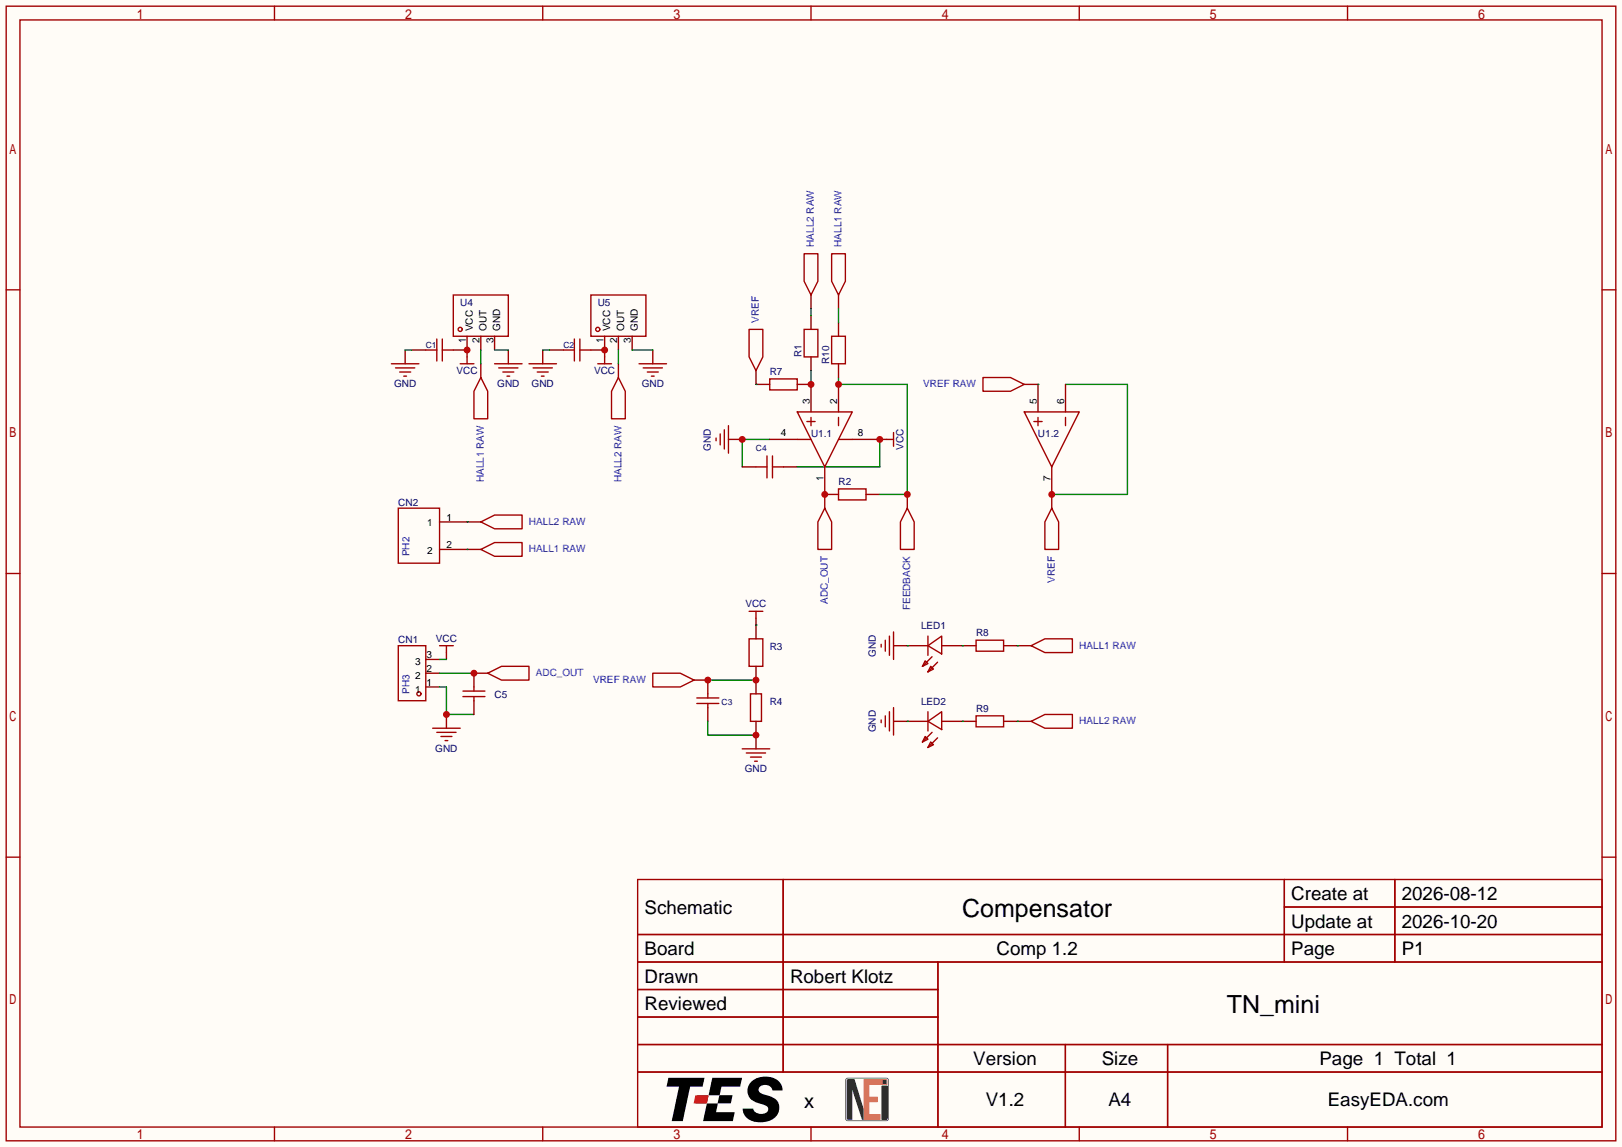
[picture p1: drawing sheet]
<svg xmlns="http://www.w3.org/2000/svg" width="299mm" height="212mm" viewBox="0 0 299 212" stroke-linecap="round" stroke-linejoin="round" font-family="sans-serif">
<path d="M0 0h299.5v211.8h-299.5z" fill="#fffcf7"/>
<g fill="none" stroke="#a10000" stroke-width=".25">
<path d="M1.1 1.1h297.2v209.6h-297.2zM3.7 3.7h292.1v204.5h-292.1zM50.7 1.1v2.6M100.2 1.1v2.6M149.7 1.1v2.6M199.3 1.1v2.6M248.8 1.1v2.6M1.1 53.5h2.6M295.8 53.5h2.5M1.1 105.9h2.6M295.8 105.9h2.5M1.1 158.3h2.6"/>
<path d="M295.8 158.3h2.5M117.7 162.4h178.1v45.8h-178.1zM117.7 172.6h178.1M117.7 177.7h178.1M144.6 162.4v35.6M173.2 177.7v30.5M237.1 162.4v15.3M237.1 167.5h58.7M257.5 162.4v15.3M117.7 182.8h55.5M117.7 192.9h178.1M117.7 187.8h55.5"/>
<path d="M117.7 198h178.1M196.7 192.9v15.3M215.6 192.9v15.3M50.7 208.2v2.5M100.2 208.2v2.5M149.7 208.2v2.5M199.3 208.2v2.5M248.8 208.2v2.5"/>
</g>
<path d="M123.4 199.1h6.7l-.4 1.6h-2.3l-1.3 6.4h-2.1l1.4-6.4h-2.3zM132.8 202.3h2.5l-.4 1.5h-2.4zM131.5 199.1h5.5l-.3 1.6h-3.5l-.3 1.6h-4.2l-.3 1.5h4.1l-.3 1.6h3.5l-.4 1.7h-5.5zM138.6 199.9a3.8 3.8 0 0 1 5.6 .3l.3 1.2h-1.9a1.35 1.35 0 0 0-1.2-1 1.35 1.35 0 0 0-1.4 .8l.1 .4 .4 .3 1.4 .5a2.35 2.35 0 0 1 2 2.2 2.35 2.35 0 0 1-1.9 2.4 4 4 0 0 1-4.5-1l-.4-1.3h2a1.58 1.58 0 0 0 2.7 .4v-.5l-.2-.3-1.7-.6a2.28 2.28 0 0 1-1.3-3.8z" fill="#000"/>
<path d="M128.4 202.3h2.4l-.3 1.5h-2.4z" fill="#d9291c"/>
<path d="M156.3 199.1l-.2 .3v7.5l.4 .2 7.4-.1 .2-.3-.1-7.4-.3-.2zM156.4 199.2h7.2l.3 .1 .1 7.3-.2 .3h-7.3l-.3-.1v-7.3zM162.8 200.5v6.3h.8l.2-.3v-6z" fill="#2e2e2e"/>
<path d="M162.8 200.5h1v6l-.2 .3h-.8z" fill="#000"/>
<g fill="#2e2e2e">
<path d="M156.5 199.3h1.3l1.7 5.6v-5.6v7.5h-.3l-1.8-5.5v5.5h-.8l-.2-.1-.1-7.1z"/>
<path d="M162.8 200.5h1v6l-.2 .3h-.8z"/>
<path d="M162.9 199.4l.8 .1v.7h-.8z"/>
</g>
<path d="M159.5 199.3h4.1l.2 .1v1h-3.3v2.2h1.6v1h-1.6v2.2h2.1v1h-3.1zM162.9 199.4v.8h.8v-.7z" fill="#f57a21"/>
<g fill="none" stroke="#a10000" stroke-width=".25">
<path d="M72.3 67.2h5M73 67.9h3.6M73.8 68.7h2M74.5 69.5h.6M78.6 64.6h2M80.6 62.6v4.1M81.7 62.6v4.1M81.7 64.6h2M85 67.2h2.5M86.2 65.9v1.3M91.3 67.2h5.1M92.1 67.9h3.5"/>
<path d="M92.8 68.7h2.1M93.6 69.5h.5M97.7 67.2h5M98.4 67.9h3.6M99.2 68.7h2M99.9 69.5h.6M104 64.6h2M106 62.6v4.1M107.1 64.6h2M107.1 62.6v4.1M110.4 67.2h2.5M111.6 65.9v1.3"/>
<path d="M118 67.2h5.1M118.7 67.9h3.6M119.5 68.7h2M120.3 69.5h.5M133.7 79.4v3.5M134.5 78.6v5.1M165 79.9v2.5M132.2 80.9v.5M133 80.1v2.1M163.7 81.2h1.3M73.5 119.3h5.1v10.1h-5.1zM81.2 119.3h2.5"/>
<path d="M82.4 119.3v1.2M138.3 112.9h2.5M139.6 112.9v1.3M162.7 119v.5M163.4 118.2v2.1M164.2 117.5v3.5M165 116.7v5.1M79.9 134.5h5.1M80.6 135.3h3.6M81.4 136h2M82.2 136.8h.5M137 138.3h5.1"/>
<path d="M137.8 139.1h3.6M138.6 139.8h2M162.7 133v.5M163.4 132.2v2M164.2 131.4v3.6M165 130.7v5.1M139.3 140.6h.5"/>
<circle cx="77.3" cy="128.1" r=".38"/>
</g>
<g fill="none" stroke="#870000" stroke-width=".25">
<path d="M74.8 64.6v2.6M76.1 64.6h2.5M83.7 64.6h2.5v1.3M93.9 64.6v2.6M100.2 64.6v2.6M101.5 64.6h2.5M109.1 64.6h2.5v1.3M120.5 64.6v2.6M134.5 81.2h2.5M162.4 81.2h1.3M139.6 114.2v1.2M165 119.3h2.5"/>
<path d="M78.6 126.9h2.6M78.6 124.3h2.6M78.6 121.8h2.6M82.4 120.5v1.3M82.4 132v2.5M139.6 135.8v2.5M165 133.2h2.5"/>
</g>
<path d="M74.8 64.6h1.3M86.2 64.6h.1M81.2 121.8h1.2M81.2 126.9h1.2v5.1h5.1" fill="none" stroke="#008700" stroke-width=".25"/>
<circle cx="82.4" cy="132" r=".63" fill="#c00"/>
<path d="M149.7 54.5v2.5M154.8 54.5v2.5M88.8 67.2v2.5M114.2 67.2v2.5M86.2 96.4h2.6M152.3 91.3v2.6M86.2 101.5h2.6M187.8 119.3h2.6M87.5 124.3h2.5M187.8 133.2h2.6" fill="none" stroke="#870000" stroke-width=".25"/>
<path d="M148.5 46.9h2.5v5l-1.3 2.6-1.2-2.6zM153.5 46.9h2.6v5l-1.3 2.6-1.3-2.6zM88.8 69.7l1.2 2.6v5h-2.5v-5zM114.2 69.7l1.2 2.6v5h-2.5v-5zM88.8 96.4l2.5-1.3h5.1v2.6h-5.1zM152.3 93.9l1.2 2.5v5.1h-2.5v-5.1zM88.8 101.5l2.5-1.3h5.1v2.5h-5.1zM190.4 119.3l2.5-1.3h5.1v2.5h-5.1zM90 124.3l2.6-1.2h5.1v2.5h-5.1zM190.4 133.2l2.5-1.2h5.1v2.5h-5.1z" fill="none" stroke="#a10000" stroke-width=".25"/>
<path d="M100.2 64.6h1.3M111.6 64.6h.1M142.1 81.2h-5.1v5M81.2 124.3h6.3" fill="none" stroke="#008700" stroke-width=".25"/>
<circle cx="137" cy="81.2" r=".63" fill="#c00"/>
<path d="M139.6 68.5v2.5h2.5M147.2 71h2.5M189.1 71h2.5M152.3 91.3h2.5M159.9 91.3h2.5M194.2 91.3v2.6M128.1 125.6h2.6v2.5M130.7 130.7v2.5M139.6 125.6v2.5M139.6 133.2v2.6" fill="none" stroke="#870000" stroke-width=".25"/>
<path d="M138.3 60.8h2.5v5.1l-1.2 2.6-1.3-2.6zM142.1 70h5.1v2h-5.1zM181.5 69.7h5.1l2.5 1.3-2.5 1.3h-5.1zM154.8 90.3h5.1v2h-5.1zM194.2 93.9l1.3 2.5v5.1h-2.6v-5.1zM120.5 124.3h5.1l2.5 1.3-2.5 1.3h-5.1zM128.7 129.9h4M128.7 128.9h4M138.6 128.1h2v5.1h-2z" fill="none" stroke="#a10000" stroke-width=".25"/>
<path d="M154.8 69.7v1.3h12.7v20.3h-5.1M130.7 125.6h8.9" fill="none" stroke="#008700" stroke-width=".25"/>
<circle cx="130.7" cy="125.6" r=".63" fill="#c00"/>
<path d="M130.7 128.1v.8M130.7 129.9v.8" fill="none" stroke="#a10000" stroke-width=".25"/>
<path d="M130.7 133.2v2.6h8.9" fill="none" stroke="#008700" stroke-width=".25"/>
<circle cx="139.6" cy="135.8" r=".63" fill="#c00"/>
<path d="M139.6 71h.1M196.7 71h11.5v20.3h-14M162.4 81.2v5h-15.2" fill="none" stroke="#008700" stroke-width=".25"/>
<path d="M139.6 86.2h2M141.6 84.2v4.1M142.6 86.2h2.1M142.6 84.2v4.1M85.5 128.7h4M85.5 127.6h4" fill="none" stroke="#a10000" stroke-width=".25"/>
<path d="M137 86.2h2.6M144.7 86.2h2.5M87.5 124.3v2.6M87.5 129.4v2.6" fill="none" stroke="#870000" stroke-width=".25"/>
<circle cx="87.5" cy="124.3" r=".63" fill="#c00"/>
<path d="M73.5 93.9h7.7v10.1h-7.7zM87.5 126.9v.7M87.5 128.7v.7" fill="none" stroke="#a10000" stroke-width=".25"/>
<path d="M152.3 91.3h.1" fill="none" stroke="#008700" stroke-width=".25"/>
<path d="M81.2 96.4h5M167.5 91.3v2.6M81.2 101.5h5" fill="none" stroke="#870000" stroke-width=".25"/>
<circle cx="167.5" cy="91.3" r=".63" fill="#c00"/>
<g fill="none" stroke="#a10000" stroke-width=".25">
<path d="M83.7 54.5h10.2v7.6h-10.2zM167.5 93.9l1.3 2.5v5.1h-2.6v-5.1zM171.3 119.3l2.6-1.8v3.3zM171.3 117.5v3.5M180.2 118.2h5.1v2.1h-5.1zM170.8 122l.5 .6-1 .5zM170.8 136l.5 .5-1 .5zM171.3 133.2l2.6-1.8v3.3zM171.3 131.4v3.6M171.8 123.1l.5 .5-1 .5zM171.8 137l.5 .5-1 .5zM172.1 121.3l-1.8 1.8"/>
<path d="M172.1 135.3l-1.8 1.7M173.1 122.3l-1.8 1.8M173.1 136.3l-1.8 1.7M180.2 132.2h5.1v2h-5.1z"/>
<circle cx="85" cy="60.8" r=".38"/>
</g>
<path d="M86.2 96.4h.1M86.2 101.5h.1M167.5 119.3h.1M177.7 119.3h.1M187.8 119.3h.1M167.5 133.2h.1M177.7 133.2h.1M187.8 133.2h.1" fill="none" stroke="#008700" stroke-width=".25"/>
<path d="M86.2 62.1v2.5M167.5 119.3h3.8M173.9 119.3h6.3M185.3 119.3h2.5M167.5 133.2h3.8M173.9 133.2h6.3M185.3 133.2h2.5" fill="none" stroke="#870000" stroke-width=".25"/>
<circle cx="86.2" cy="64.6" r=".63" fill="#c00"/>
<path d="M88.8 62.1v2.5M91.3 62.1v2.5M111.6 62.1v2.5" fill="none" stroke="#870000" stroke-width=".25"/>
<g fill="none" stroke="#a10000" stroke-width=".25">
<path d="M109.1 54.5h10.2v7.6h-10.2z"/>
<circle cx="110.4" cy="60.8" r=".38"/>
</g>
<circle cx="111.6" cy="64.6" r=".63" fill="#c00"/>
<path d="M114.2 62.1v2.5M116.7 62.1v2.5M152.3 86.2v5.1" fill="none" stroke="#870000" stroke-width=".25"/>
<path d="M88.8 64.6v2.6M114.2 64.6v2.6" fill="none" stroke="#008700" stroke-width=".25"/>
<path d="M147.2 76.1h10.2l-5.1 10.1zM149 77.9h1.5M149.7 77.1v1.5M154.8 77.1v1.5M147.2 81.2h2.5M154.8 81.2h2.6" fill="none" stroke="#a10000" stroke-width=".25"/>
<circle cx="152.3" cy="91.3" r=".63" fill="#c00"/>
<path d="M149.7 71v5.1M154.8 71v5.1" fill="none" stroke="#870000" stroke-width=".25"/>
<circle cx="154.8" cy="71" r=".63" fill="#c00"/>
<path d="M142.1 81.2h5.1M157.4 81.2h5" fill="none" stroke="#870000" stroke-width=".25"/>
<circle cx="162.4" cy="81.2" r=".63" fill="#c00"/>
<path d="M189.1 76.1h10.2l-5.1 10.1zM190.9 77.9h1.5M191.6 77.1v1.5M196.7 77.1v1.5" fill="none" stroke="#a10000" stroke-width=".25"/>
<path d="M194.2 86.2v5.1" fill="none" stroke="#870000" stroke-width=".25"/>
<circle cx="194.2" cy="91.3" r=".63" fill="#c00"/>
<path d="M149.7 58.3v2.5M154.8 59.6v2.5M149.7 65.9v2.6M154.8 67.2v2.5M191.6 71v5.1M196.7 71v5.1" fill="none" stroke="#870000" stroke-width=".25"/>
<path d="M91.3 64.6h2.6M116.7 64.6h3.8M149.7 68.5v2.5M191.6 71h.1" fill="none" stroke="#008700" stroke-width=".25"/>
<path d="M148.5 60.8h2.5v5.1h-2.5zM153.5 62.1h2.6v5.1h-2.6z" fill="none" stroke="#a10000" stroke-width=".25"/>
<circle cx="149.7" cy="71" r=".63" fill="#c00"/>
<path d="M149.7 57v1.3M154.8 57v2.6" fill="none" stroke="#008700" stroke-width=".25"/>
<path d="M138.3 118h2.5v5.1h-2.5z" fill="none" stroke="#a10000" stroke-width=".25"/>
<path d="M139.6 115.4v2.6M139.6 123.1v2.5" fill="none" stroke="#870000" stroke-width=".25"/>
<circle cx="139.6" cy="125.6" r=".63" fill="#c00"/>
<path d="M139.6 115.4h.1" fill="none" stroke="#008700" stroke-width=".25"/>
<g font-size="4.6">
<text x="177.6" y="169.4">Compensator</text>
<text x="226.5" y="187.1">TN_mini</text>
</g>
<text font-size="3.7" x="148.5" y="204.6">x</text>
<g font-size="3.5">
<text x="238.4" y="166.2">Create at</text>
<text x="258.8" y="166.2">2026-08-12</text>
<text x="119" y="168.8">Schematic</text>
<text x="238.4" y="171.3">Update at</text>
<text x="258.8" y="171.3">2026-10-20</text>
<text x="119" y="176.4">Board</text>
<text x="184" y="176.4">Comp 1.2</text>
<text x="238.4" y="176.4">Page</text>
<text x="258.8" y="176.4">P1</text>
<text x="119" y="181.5">Drawn</text>
<text x="145.9" y="181.5">Robert Klotz</text>
<text x="119" y="186.6">Reviewed</text>
<text x="179.7" y="196.7">Version</text>
<text x="203.4" y="196.7">Size</text>
<text x="243.6" y="196.7">Page 1 Total 1</text>
<text x="182" y="204.3">V1.2</text>
<text x="204.7" y="204.3">A4</text>
<text x="245.1" y="204.3">EasyEDA.com</text>
</g>
<g font-size="1.8" fill="#00f">
<text x="150.3" y="45.6" transform="rotate(-90 150.3 45.6)">HALL2 RAW</text>
<text x="155.4" y="45.6" transform="rotate(-90 155.4 45.6)">HALL1 RAW</text>
<text x="140.1" y="59.6" transform="rotate(-90 140.1 59.6)">VREF</text>
<text x="170.5" y="71.5">VREF RAW</text>
<text x="89.3" y="89.1" transform="rotate(-90 89.3 89.1)">HALL1 RAW</text>
<text x="114.7" y="89.1" transform="rotate(-90 114.7 89.1)">HALL2 RAW</text>
<text x="97.7" y="96.9">HALL2 RAW</text>
<text x="75.6" y="102.7" transform="rotate(-90 75.6 102.7)">PH2</text>
<text x="97.7" y="102">HALL1 RAW</text>
<text x="194.7" y="107.7" transform="rotate(-90 194.7 107.7)">VREF</text>
<text x="152.8" y="111.6" transform="rotate(-90 152.8 111.6)">ADC_OUT</text>
<text x="168.1" y="112.7" transform="rotate(-90 168.1 112.7)">FEEDBACK</text>
<text x="199.3" y="119.8">HALL1 RAW</text>
<text x="98.9" y="124.9">ADC_OUT</text>
<text x="75.6" y="128.1" transform="rotate(-90 75.6 128.1)">PH3</text>
<text x="109.5" y="126.2">VREF RAW</text>
<text x="199.3" y="133.8">HALL2 RAW</text>
</g>
<g font-size="1.8" fill="#000080">
<text x="85" y="56.6">U4</text>
<text x="110.4" y="56.6">U5</text>
<text x="148" y="65.9" transform="rotate(-90 148 65.9)">R1</text>
<text x="72.7" y="71.5">GND</text>
<text x="84.3" y="69">VCC</text>
<text x="91.8" y="71.5">GND</text>
<text x="98.1" y="71.5">GND</text>
<text x="109.7" y="69">VCC</text>
<text x="118.5" y="71.5">GND</text>
<text x="142.1" y="69.3">R7</text>
<text x="153.1" y="67.2" transform="rotate(-90 153.1 67.2)">R10</text>
<text x="131.2" y="83.2" transform="rotate(-90 131.2 83.2)">GND</text>
<text x="149.7" y="80.7">U1.1</text>
<text x="166.8" y="83.1" transform="rotate(-90 166.8 83.1)">VCC</text>
<text x="191.6" y="80.7">U1.2</text>
<text x="154.8" y="89.6">R2</text>
<text x="73.5" y="93.4">CN2</text>
<text x="137.6" y="112.2">VCC</text>
<text x="73.5" y="118.8">CN1</text>
<text x="80.5" y="118.5">VCC</text>
<text x="170.1" y="116.3">LED1</text>
<text x="180.2" y="117.5">R8</text>
<text x="142.1" y="120.1">R3</text>
<text x="161.7" y="121.3" transform="rotate(-90 161.7 121.3)">GND</text>
<text x="91.3" y="129">C5</text>
<text x="142.1" y="130.2">R4</text>
<text x="170.1" y="130.2">LED2</text>
<text x="180.2" y="131.5">R9</text>
<text x="161.7" y="135.3" transform="rotate(-90 161.7 135.3)">GND</text>
<text x="80.4" y="138.9">GND</text>
<text x="137.5" y="142.7">GND</text>
</g>
<g font-size="1.8">
<text x="86" y="63.3" transform="rotate(-90 86 63.3)">1</text>
<text x="87.3" y="61.2" transform="rotate(-90 87.3 61.2)">VCC</text>
<text x="88.5" y="63.3" transform="rotate(-90 88.5 63.3)">2</text>
<text x="89.8" y="61.2" transform="rotate(-90 89.8 61.2)">OUT</text>
<text x="91.1" y="63.3" transform="rotate(-90 91.1 63.3)">3</text>
<text x="92.4" y="61.2" transform="rotate(-90 92.4 61.2)">GND</text>
<text x="111.4" y="63.3" transform="rotate(-90 111.4 63.3)">1</text>
<text x="112.7" y="61.2" transform="rotate(-90 112.7 61.2)">VCC</text>
<text x="113.9" y="63.3" transform="rotate(-90 113.9 63.3)">2</text>
<text x="115.2" y="61.2" transform="rotate(-90 115.2 61.2)">OUT</text>
<text x="116.5" y="63.3" transform="rotate(-90 116.5 63.3)">3</text>
<text x="117.8" y="61.2" transform="rotate(-90 117.8 61.2)">GND</text>
<text x="149.5" y="74.5" transform="rotate(-90 149.5 74.5)">3</text>
<text x="154.6" y="74.5" transform="rotate(-90 154.6 74.5)">2</text>
<text x="191.4" y="74.5" transform="rotate(-90 191.4 74.5)">5</text>
<text x="196.5" y="74.5" transform="rotate(-90 196.5 74.5)">6</text>
<text x="144.2" y="80.4">4</text>
<text x="158.4" y="80.4">8</text>
<text x="152" y="88.8" transform="rotate(-90 152 88.8)">1</text>
<text x="194" y="88.8" transform="rotate(-90 194 88.8)">7</text>
<text x="78.9" y="97.2">1</text>
<text x="82.4" y="96.2">1</text>
<text x="82.4" y="101.2">2</text>
<text x="78.9" y="102.3">2</text>
<text x="76.6" y="125.4">2</text>
<text x="76.6" y="122.8">3</text>
<text x="78.7" y="124.1">2</text>
<text x="78.7" y="121.6">3</text>
<text x="76.6" y="127.9">1</text>
<text x="78.7" y="126.6">1</text>
</g>
<g font-size="1.6" fill="#000080">
<text x="78.6" y="64.2">C1</text>
<text x="104" y="64.2">C2</text>
<text x="139.6" y="83.2">C4</text>
<text x="133.2" y="130.2">C3</text>
</g>
</svg>
